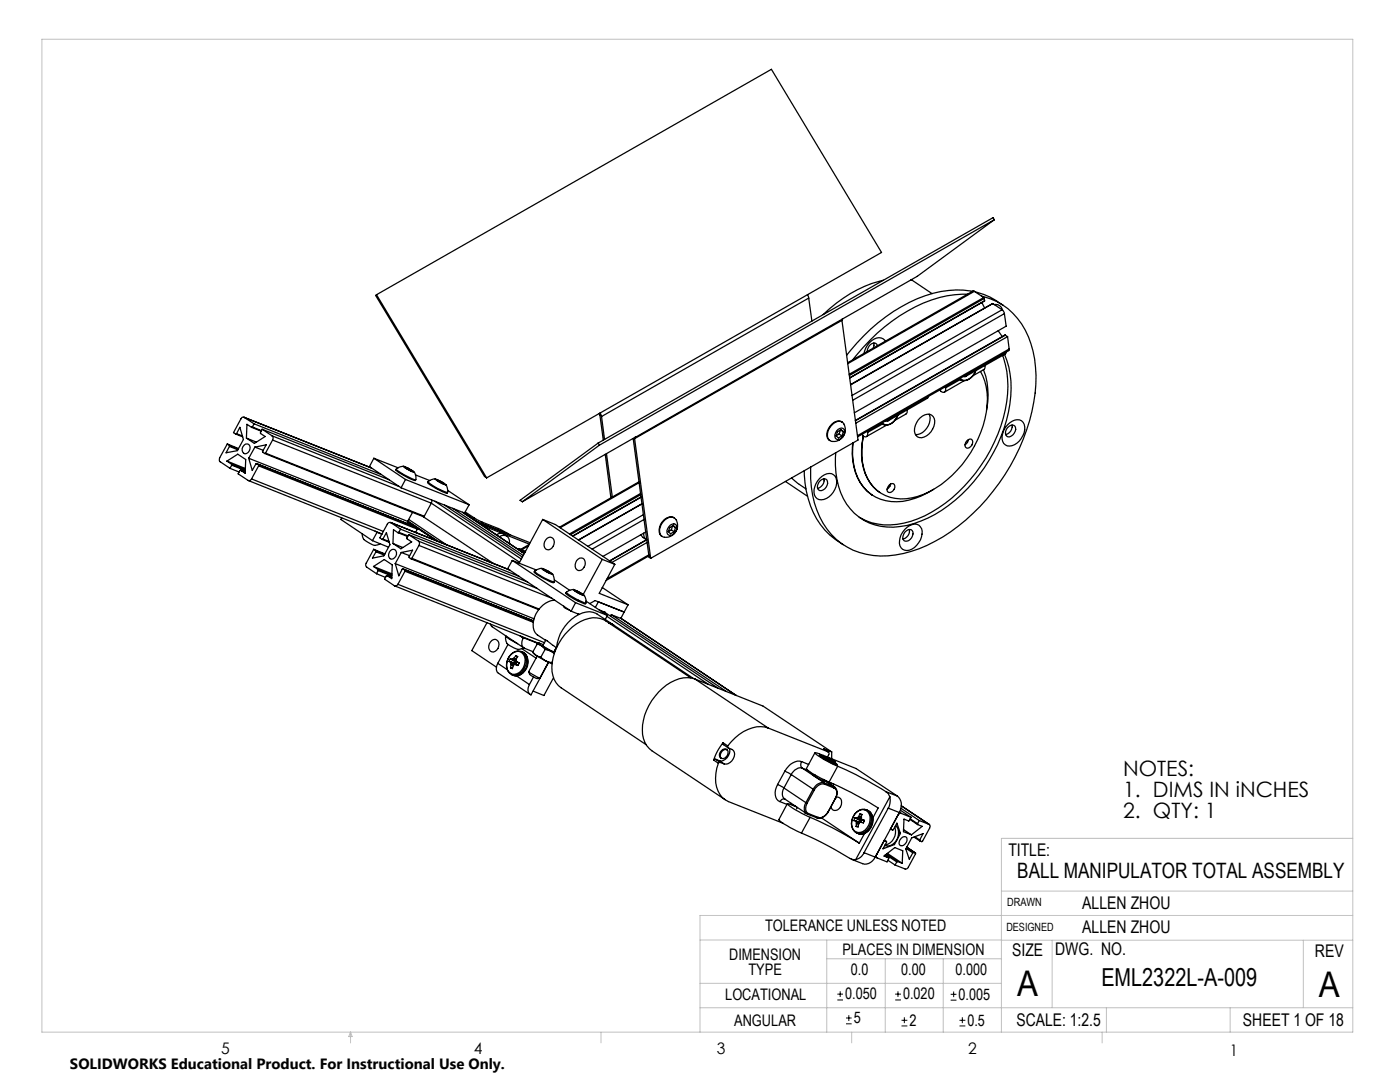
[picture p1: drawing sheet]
<svg xmlns="http://www.w3.org/2000/svg" width="279mm" height="216mm" viewBox="0 0 279 216" stroke-linecap="round" stroke-linejoin="round" font-family="sans-serif">
<g fill="none" stroke="#000" stroke-width=".2">
<path d="M167.1 199.5h1.1M167.1 198.4h1.1M167.7 197.8v1.1M178.6 199.5h1.2M178.6 198.4h1.2M179.2 197.8v1.1M189.7 199.6h1.2M189.7 198.4h1.2M190.3 197.8v1.2M168.8 204.3h1.2M168.8 203.1h1.2M169.4 202.6v1.1"/>
<path d="M179.9 204.7h1.2M179.9 203.6h1.2M180.5 203v1.2M191.5 204.7h1.2M191.5 203.6h1.2M192.1 203v1.2"/>
</g>
<g fill="none" stroke="#c0c0c0" stroke-width=".2">
<path d="M8.4 7.8h261.6v198.2h-261.6zM199.8 177.8h70.2M270 167.3h-70.2v38.7M139.7 187.6h60.2M139.7 196.2h60.1M165 187.6v18.4M165 191.3h34.8M176.7 191.3v14.7M188.2 191.3v14.7M199.8 187.6h70.2M210 187.6v13.5M260.1 187.6v13.5"/>
<path d="M270 182.7h-130.3v23.3M70 206v2.1M70 206l.3 .8h-.7zM119.9 206v2.1M139.7 201.1h130.3M170 206v2.1M220 206v2.1M220.8 201.1v4.9M245.5 201.1v4.9"/>
</g>
<g fill="none" stroke="#000" stroke-width=".25">
<path d="M75.1 58.8l-.1 .1 21.7 36.2 .4 .3M75.1 58.8l22 36.6M75.1 58.8l78.9-45 21.9 36.6-14.8 8.4M161.1 58.8l.3 .7M161.1 58.8l-41.3 23.6M161.4 59.5l-41.3 23.6M161.4 59.5l.6 4.6M176.3 55.9a25.4 25.4 0 0 0-12 6.9M181.8 55.8l4.2 2.8M193.1 58.7a24.5 24.5 0 0 0-15.1 5.4 41 41 0 0 0-7.8 7.7M194.1 58.1a20.6 20.6 0 0 0-14.2 3.1 37 37 0 0 0-10.9 9.7M194.5 58.1h-.3l-25 14.3"/>
<path d="M194.5 58.1l1.8 1.3M194.5 58.1l-25.3 14.5M194.6 58.2a13.9 13.9 0 0 1 5.6 2.8M195.9 59.1a13.7 13.7 0 0 1 10.3 11 29.6 29.6 0 0 1-2 17.5 40.2 40.2 0 0 1-19.2 21.2 19.1 19.1 0 0 1-13.5 1.4 13.8 13.8 0 0 1-9-9.9 23.5 23.5 0 0 1-.7-7.1M196.3 59.4l.1 .1M196.3 59.4l-26.8 15.3M196.4 59.5l.1 .5M196.4 59.5l-26.9 15.4M198.4 43.9l-78.8 44.9M198.4 43.9l-.2-.5-78.8 45M198.4 43.9l-15.3 11.2-15 8.6M168 63.9l-41.4 23.6"/>
<path d="M168 63.9l3.2 23.9-41.3 23.6M168.1 63.7l-.1 .2M168.1 63.7l-63.9 36.4M174.4 68.4l-.2 1.1M175.1 69a.86 .86 0 0 0-.8-.6 .86 .86 0 0 0-.8 .6l-.4 1.1M176.7 68.1a1.72 1.72 0 0 0-2.7-.1 4.1 4.1 0 0 0-1.6 2.5M185.3 79.1l-.2 .4-7.9 4.5M188.7 77.2v.2M188.7 77.4a.56 .56 0 0 1-.3 .9 .56 .56 0 0 1-.7-.6M191.4 75.6l.3 .2M192.4 76l-3.9 2.2M193 74.7l-.1 .3a.39 .39 0 0 1-.6 .1"/>
<path d="M194.7 74a2.66 2.66 0 0 1-2.4 1.9l-.7-.4M194.7 74a2.57 2.57 0 0 1-2.9 1.8l-.2-.1-2.9 1.7M195.7 74.1a13.3 13.3 0 0 1 .5 10.8 22.3 22.3 0 0 1-11.9 13.7 9.1 9.1 0 0 1-9.3-.7 9.8 9.8 0 0 1-3-8.2l.3-2.7M196 60.4l.5 1.1M196.3 73.8a14.2 14.2 0 0 1 .6 8M196.5 60l-26.9 15.4M196.6 72.9l-.2 .8-2.3 1.3M198.1 60.6l-28.3 16.1M198.1 60.6l1.9 1.2M198.1 60.6l-28.3 16.2M198.4 60.8a1.43 1.43 0 0 1 1.7 1.1M199.2 66l.8 1.2"/>
<path d="M200 61.8l.4 .8M200 61.8l-30 17.1M200.1 70.9a20.8 20.8 0 0 1-.4 14.1 31.9 31.9 0 0 1-15.2 17.9 14.5 14.5 0 0 1-11.7 1l-1.3-.7M200.4 70.7a19.1 19.1 0 0 1 .5 13.2 31.8 31.8 0 0 1-15.7 19.5 14.8 14.8 0 0 1-11.7 1 11.5 11.5 0 0 1-6.7-10.1v-4M200.4 62.6l.4 2.5-30.3 17.3M200.4 62.6l-30.2 17.3M200.6 66.9l-29.9 17M200.6 66.9l.5 .3M200.6 66.9l-29.9 17.1M200.8 70.2l-.2 .4-7.9 4.5M201.1 67.2l-30.3 17.3M201.1 67.2l.3 2.4"/>
<path d="M201.4 69.6l-.1 .4-30.2 17.2M201.4 69.6l-30.3 17.3M45.3 92l2.1-1.4 1.6 1.1-.1 2.7-.9-.6M45.3 92l.9 .6M45.3 92l3.7 1.5M45.4 88.6l-1.5 2.7-.1 .6 2.1 1.6M45.4 88.6l.4 .3M45.4 88.6l2.2 .9M45.8 88.9v.2M45.8 89.1l1.6 .6M45.8 88.9l1.8 .7M45.9 93.5l1.8 .7"/>
<path d="M46.2 92.6v.2M46.2 92.6l2.8 1.1M46.2 92.8l-.3 .7M46.2 92.8l2.8 1.1M47 86.6l1.4 .6M47.2 86.5l-.2 .1M47.2 86.5l.7-1.2 .7 2.4-1.2 2.2-2.3 .4 .7-1.2M47.2 86.5l1.2 .5M48 93.8l1 .4M48 93.8h-.1l-.4 .7 2 1.3a.51 .51 0 0 0 .7-.2M48.7 83.3l25.4 10.1M48.7 88.8a.7 .7 0 0 1 1-.1 .7 .7 0 0 1 .2 .9 .79 .79 0 0 1-.7 .9 .79 .79 0 0 1-.9-.6v-.4z"/>
<path d="M49.2 87.4l2 .8M49.6 95.9l26.6 10.6M49.6 91.4l.7 2.5 .8-1.4 .5 .2M49.6 91.4l31.8 12.6M50.2 85.3l1.9 .7M50.2 85.3l-.9-.6-.1 2.7M50.2 95.6l26.3 10.4M50.4 85.2l-.2 .1M50.4 85.2l1.8 .7M50.7 84.6l-1.9-1.3a.47 .47 0 0 0-.7 .3l-1.5 2.7 .4 .3M50.7 84.6l-.3 .6M50.7 84.6l25.4 10.1"/>
<path d="M50.9 89.2l2.2-.4-.7 1.3 .4 .4M50.9 89.2l-1.3 2.2M50.9 89.2l1.6 .7M51.2 92.5l31.7 12.6M51.6 92.7v.3M51.6 92.7l31.7 12.7M51.6 93l-1.4 2.6M51.6 93l31.7 12.6M52.3 85.7l-.3 .7 .9 .7-2.1 1.4-1.6-1.1M52.3 85.7l2 1.3M52.3 85.7l25.4 10M52.8 90.5l31.7 12.6 .2-.1"/>
<path d="M53 90.4l-.2 .1M53 90.4l31.7 12.6M54.3 87a.62 .62 0 0 1 .1 .8M54.3 87l25.4 10.1M54.4 87.8l31.7 12.6M54.4 87.8l-1.4 2.6M74.6 91.4l-.9 1.7 6.3 4.2M74.6 91.4l6.3 4.3M74.6 91.4l4.8 1.9M79.1 93.6v.3l.9 .6a8.6 8.6 0 0 0 2.9 1.4l.1-.2M80 97.3l12.7 5.1M80.5 93.1l.8 .2 1.4 .9-.8-.3z"/>
<path d="M80.5 93l-.9 .3-.5 .3a7 7 0 0 0 2.9 1.8l1 .3M80.9 95.7l-.9 1.6M80.9 95.7l12.7 5M81.4 93.4l-.6-.2 1.6 .9-.2-.2M81.4 93.4l.8 .5M81.4 93.4l-.1 .2M82.2 93.9l-.1 .1M82.7 94.2l.3 .7v.8M82.9 94.8l2.9 1.1M85.4 96.1l.3 .3a10.9 10.9 0 0 0 3.6 1.8M85.4 96.1l-.1 .2a9.9 9.9 0 0 0 4 2.1v-.2M86.1 99.8v.6"/>
<path d="M86.8 95.6l-.7 .1-.7 .4M86.8 95.6l1.2 .5 1 .6a4.4 4.4 0 0 1-2.2-1.1zM87.7 96l-.6-.3 .2 .3 1.4 .6-.2-.2M87.7 96l.8 .4M87.7 96l-.1 .1M88.5 96.4l-.1 .1M89 96.7l.3 .9v.6M89.4 97.9l4.2 2.8M119.4 88.4l.2 .4M119.4 88.4l-15.6 11.4 .4 .3M119.6 82.5l.8 5.3M119.6 88.8l-15.4 11.3"/>
<path d="M119.8 82.4l.3 .7M119.8 82.4l-22.7 13M120.1 83.1l.5 4.6M120.8 90.7l1.1 8.6M121 90.5l1.2 8.7M126.4 87.5l3.1 23.7 .4 .2M126.6 87.5l3.3 23.9M126.9 87.2l-.3 .3M127.5 96.1l-15.8 9.1M127.6 96.3l-15.8 9M127.8 98.5l-14.1 8M127.9 98.7l-14 8"/>
<path d="M156.7 96.1l4.4 2.9M158 95.4l1.2 1 1.6 1.1M160.5 93.9a16.4 16.4 0 0 0 6.5 13.9l1.3 .9M163.5 95.5a2.21 2.21 0 0 1 2.8-.8 2.51 2.51 0 0 1 0 3.5 2.67 2.67 0 0 1-3.2 1.3 2.32 2.32 0 0 1-.3-2.9zM163.5 96.1a.85 .85 0 0 1 .8-.6 .85 .85 0 0 1 .8 .6 1.4 1.4 0 0 1-1.7 1.7 1.22 1.22 0 0 1 .1-1.7zM164.4 95.5a1.65 1.65 0 0 1-1.2 1.9M166.2 84.6a1.36 1.36 0 0 1 1.6-.5 1.36 1.36 0 0 1 .9 1.4 2.22 2.22 0 0 1-.9 2.1 2.22 2.22 0 0 1-2.3 .2 2.32 2.32 0 0 1 .7-3.2zM166.9 87l.4 .4 .7-.4M167.3 85.7a.8 .8 0 0 1 1.1-.1 .8 .8 0 0 1 0 1.2 1.06 1.06 0 0 1-1.7 .7 1.47 1.47 0 0 1 .6-1.8zM167.5 86.6l-.6 .4M167.5 86.6l.5 .4M168.1 84.2a1.65 1.65 0 0 0-2.4 .8 2.06 2.06 0 0 0-.2 2.8l.1 .1"/>
<path d="M168.3 86.1l-.3 .9M168.3 86.1l-.4-.4-.8 .4-.2 .9M168.3 86.1l-.6-.3-.2 .8M170.2 88.4a10.7 10.7 0 0 0 3.8 10.3l.1 .1M170.3 88.4a10.8 10.8 0 0 0 3.6 10.3 9.6 9.6 0 0 0 8.7 .7l1.2-.4 2.5-1.4M172.3 87a11.7 11.7 0 0 0 1.9 10.1l1.4 1.2M173.1 86v.3M173.1 86.3a.57 .57 0 0 1-.2 .9 .57 .57 0 0 1-.8-.6M175.9 84.5l.2 .1zM176.1 84.6l-3 1.7M176.9 84.8l-4 2.3M177.4 96.8a.69 .69 0 0 1 1.1-.1 1.05 1.05 0 0 1-.2 1.2 1.05 1.05 0 0 1-1.2 .2 1.15 1.15 0 0 1 .3-1.3z"/>
<path d="M177.4 83.6l-.2 .4h-.5M177.7 96.6l-.1 .4-.6 .6M179.2 82.9l-.1 .2a2.25 2.25 0 0 1-2.7 1.5l-.3-.3M179.2 82.9a2.85 2.85 0 0 1-2.6 1.9l-.5-.2M181 81.8v.5l-.2 .3-2.2 1.3M183.7 83.4a1.64 1.64 0 0 1 2.7 .1 3.2 3.2 0 0 1-2.9 3.8 1.65 1.65 0 0 1-.8-2.4l.5-1.1zM185.4 82.7a3.1 3.1 0 0 1-2.7 4M193 87.9a.65 .65 0 0 1 1-.1 1.15 1.15 0 0 1-1.1 1.6 .86 .86 0 0 1 .1-1.5zM193.3 87.7l-.2 .5-.5 .6M201.1 84.8a2.29 2.29 0 0 1 2.8-.8 2.51 2.51 0 0 1-.1 3.5 2.87 2.87 0 0 1-2.8 1.5 1.86 1.86 0 0 1-.9-2.6l.6-1.1zM201.1 85.3a.85 .85 0 0 1 .8-.5 .85 .85 0 0 1 .8 .5 1.65 1.65 0 0 1-1.5 1.9 1.11 1.11 0 0 1-.1-1.9zM202 84.8a1.65 1.65 0 0 1-1.3 1.9"/>
<path d="M68.2 103.3l-.2 .3 6.3 4.3M72.3 106.5a1.73 1.73 0 0 0 1.3 1.8 1.77 1.77 0 0 0 2.2 .2M74.3 107.9l3.2 1.3M74.5 113l2.2-1.3 1.6 1-.1 2.8-.9-.6M74.5 113l1 .7M74.5 113l3.7 1.5M74.6 109.6l-1.5 2.8a.59 .59 0 0 0 .1 .8l1.9 1.3M74.6 109.6l.4 .3M74.6 109.6l2.2 .9M74.9 106l.3 .2M75 109.9v.2M75 109.9l1.8 .7"/>
<path d="M75 110.1l1.7 .7M75.1 114.5l1.8 .7M75.2 106.2l-.9 1.7M75.2 106.2l1 .4M75.5 113.7v.1M75.5 113.8l-.4 .7M75.5 113.8l2.7 1.1M75.5 113.7l2.7 1.1M76.3 107.6l1.3 .6M76.4 107.6l.7-1.3 .7 2.4-1.2 2.2-2.3 .5 .7-1.3M76.4 107.6l1.2 .4M77.3 114.9h-.2l-.3 .7 1.9 1.3a.49 .49 0 0 0 .7-.3"/>
<path d="M77.3 114.9l.9 .3M77.9 109.9a.72 .72 0 0 1 1-.2 .72 .72 0 0 1 .2 .9 .81 .81 0 0 1-.6 .9 .81 .81 0 0 1-1-.6l.2-.8zM77.9 104.2l23.8 9.5M78.4 108.4l2 .9M78.8 116.9l28.7 11.5M78.9 112.5l.7 2.4 .7-1.3 .1-.1M78.9 112.5l27.7 11M79.4 106.3l-.9-.6-.1 2.7M79.4 116.6l29.3 11.6M79.4 106.3l2 .8M79.6 106.2l-.2 .1M79.6 106.2l1.8 .7"/>
<path d="M79.9 105.6l-1.9-1.3a.55 .55 0 0 0-.7 .3l-1.5 2.7 .4 .3h.2M79.9 105.6l-.3 .6M79.9 105.6l23.8 9.4M80.1 110.2l2.2-.4-.7 1.3 .5 .4 .1-.1M80.1 110.2l-1.2 2.3M80.1 110.2l1.6 .7M80.4 113.5l26.1 10.4M80.4 113.5l.4 .3M80.8 113.8v.2M80.8 113.8l25.6 10.2M80.8 114l-1.4 2.6M80.8 114l25.6 10.2"/>
<path d="M81.4 104l6 4M81.4 104l.1 .6M81.4 104.1l5.6 3.7M81.6 106.7l-.4 .8 1 .6-2.2 1.4-1.6-1.1M81.6 106.7l1.9 1.3M81.6 106.7l23.7 9.4M81.6 103.6l7.5 5.1M82.1 111.5l25.4 10.1M82.2 111.4l25.4 10.1M82.3 102.2l-.9 1.8M82.9 105.1h.1M82.9 105.1l.4 .3"/>
<path d="M83.3 105.4v.2M83.3 105.6l-.4 .7M83.5 108l.2 .3-.1 .5M83.5 108l23.7 9.4M83.6 108.8l-1.4 2.6M83.6 108.8l26.5 10.6M84.5 103.1l14 9.3M86.1 100.4l-1.4 2.6M86.1 100.4l17.6 11.8M86.8 100l17.2 11.5M88.7 100.8l15.5 10.4M90.3 101.4l14.1 9.4"/>
<path d="M92.3 102.2l12.3 8.3-12.2-8.3M92.7 102.4l2.7 1.8M92.9 102.2l2.3 1.5 4.5 1.9 2 1.1M93.6 100.7l-.9 1.7M95.4 104.2l10.4 4.1M95.4 104.2h.1M95.9 104.6l.1-.2 1.2 .8M97.2 105.2l8.5 3.4M97.2 105.2l-.1 .2M99 106.7a1.53 1.53 0 0 1 2.2 .3M99.6 107.1a1.27 1.27 0 0 1 1.6-.1 1.27 1.27 0 0 1 .5 1.5M102.2 111.8l4.8 1.9"/>
<path d="M102.2 111.8l12.7 8.5M102.2 111.8l-.9 1.7 12.7 8.5M103.5 109.5l1.2 .7M103.5 109.5l-.1 .1M103.5 109.5l1.4 .5M104.1 110l-.1 .1M104.1 110l.6 .4M104.1 110l.6 .2M104.7 110.2h.1M105.4 108.9l-1.3 .8M105.6 108.7l-1.7 .9M106.7 114a9.9 9.9 0 0 0 3.9 2.1"/>
<path d="M106.7 114l-.1 .1a9.9 9.9 0 0 0 3.9 2.1l.1-.1M108.1 113.4l-1.1 .3-.3 .3M108.1 113.4l1 .4 1.2 .8-1-.4zM108.3 103.6l11.9 8M108.3 103.6l-4.7 8.8M108.3 103.6l2.5 1.1 11.9 7.9M108.6 113.6h-.2l1.6 .8-.6-.4M108.6 113.6l.8 .4M108.6 113.6v.1M109.2 107.4a.91 .91 0 0 1 1.2 0 .91 .91 0 0 1 .2 1.2 1.06 1.06 0 0 1-.7 1 1.06 1.06 0 0 1-1.2-.3 1.58 1.58 0 0 1 .5-1.9zM109.4 114l-.1 .2M110.3 114.6l.3 .9v.6"/>
<path d="M110.6 115.7l3.1 2.1M110.7 119.8a5 5 0 0 0-4.1 6l.6 .8 2.1 1.3 1.8 1.4M113 118.2a9.9 9.9 0 0 0 3.9 2.1M113 118.2l-.1 .2a9.9 9.9 0 0 0 3.9 2.1l.1-.2M114.3 107l13.7-7.8-13.7 7.8M114.4 117.6l-.9 .3-.5 .3M114.4 117.6l2.2 1.2h-.2a4.3 4.3 0 0 1-2-1.2zM114.9 117.9l-.2-.1 .9 .6 .7 .2M114.9 117.9l.8 .4M114.9 117.9l.4 .3 .4 .1M114.9 117.9h-.1M114.9 117.9v.1"/>
<path d="M115.1 111.9a.96 .96 0 0 1 1.3-.5 .96 .96 0 0 1 .4 1.3 1.06 1.06 0 0 1-.7 1 1.06 1.06 0 0 1-1.2-.3 1.68 1.68 0 0 1 .2-1.5zM115.7 118.3l.6 .3M115.7 118.3l.3 .3h.3M115.7 118.3l-.1 .1M116.3 118.6l-.1 .1M116.6 118.8l.3 .7v.8M116.9 119.9l4.3 2.9M120.2 111.6l-3.8 7M120.2 111.6l2.5 1M120.2 117.2l5.1 3.5M122.7 112.6l-3.1 5.8 5.7 2.3M128 106.7a1.59 1.59 0 0 0 1 1"/>
<path d="M128.1 100.5l-12.7 7.2M128.1 100.5l-12.6 7.3M128.4 102.7l-11.1 6.3M128.4 106.4a1.3 1.3 0 0 0 .6 1.3M128.6 103.6l-10.4 6M128.9 106.2l-8.6 4.8M129.1 107.7l-7.4 4.2M129.2 108.2l-7.1 4M129.5 110.9l-8.5 4.9M129.5 110.7l-8.3 4.8M132.7 103.8a1.39 1.39 0 0 1 2.3 .1 2.29 2.29 0 0 1-.5 2.6 2.29 2.29 0 0 1-2.5 .4 2.32 2.32 0 0 1 .7-3.1zM133.4 106.1l.4 .4 .7-.4"/>
<path d="M133.8 104.8a.81 .81 0 0 1 1.1-.1 .81 .81 0 0 1 0 1.2 1.08 1.08 0 0 1-1.7 .7 1.47 1.47 0 0 1 .6-1.8zM134 105.7l-.6 .4M134 105.7l.5 .4M134.2 104.9l-.2 .8M134.3 104.9l.5 .4M134.6 103.4a1.95 1.95 0 0 0-2.7 1.2 1.81 1.81 0 0 0 .2 2.4M134.8 105.3l-.3 .8M134.8 105.3l-.4-.5-.7 .5-.3 .8M180.6 105.6a2.35 2.35 0 0 1 2.8-.8 2.32 2.32 0 0 1 .3 2.9 3.2 3.2 0 0 1-3.1 2.1 1.78 1.78 0 0 1-1-2.5l.2-.6zM180.6 106.2a.88 .88 0 0 1 .8-.6 .88 .88 0 0 1 .8 .6 1.47 1.47 0 0 1-1.8 1.7 1.22 1.22 0 0 1 .2-1.7zM181.5 105.7a1.72 1.72 0 0 1-1.3 1.9M97.2 124.2l-3 5.6 4.9 3.3"/>
<path d="M97.9 124.5l.3 .6 6.4 4.2M98.1 127.8a.91 .91 0 0 1 1.2 0 .91 .91 0 0 1 .2 1.2 1.06 1.06 0 0 1-.7 1 1.06 1.06 0 0 1-1.1-.3 1.53 1.53 0 0 1 .4-1.9zM99.3 132.4a1.44 1.44 0 0 0 .2 1.9l6.3 4.3M99.3 132.4l1.9 1.2M100.9 126.9v.4a1.74 1.74 0 0 0 1.3 1.8 1.84 1.84 0 0 0 2.3 .2M100.9 126.9l1 .8 1.4 .7M100.9 126.9h.1M101.4 131.5a2.27 2.27 0 0 0 .8 3.2M101.4 128.6l-2.1 3.8M101.6 132l.3 .2M101.6 132l1.1 .3M101.8 131.4l.3 .2"/>
<path d="M101.8 131.4l-.2 .6M101.8 131.4l1 .6M101.9 133.2h.4M101.9 132.2h.1M101.9 132.2l.1 .1M101.9 132.2l1 .2M102 130.6a1.61 1.61 0 0 1 2.1-.4 1.61 1.61 0 0 1 .7 2 2.22 2.22 0 0 1-2.9 2.2 2.35 2.35 0 0 1-.3-3.4zM102 132.4v.2M102 132.6l-.1 .6M102 132.3v.1M102 132.6h.1M102 132.3l1 .3"/>
<path d="M102 132.4l.8 .2M102 132.6l.4 .2-.4-.2M102.1 131.6h.1M102.1 131.6l.9 .5M102.2 131.6l.8 .5M102.3 131.6h-.1M102.3 131.6h.1M102.3 131.6l.7 .3M102.4 131.6l.5 .2M102.4 132.8l-.1 .6-.4-.2M102.4 132.8h.1M102.6 131.4l-.2 .2"/>
<path d="M102.6 131.3v.1M102.6 131.4l.4 .2M102.6 131.3l.4 .2M102.7 132.3l.2 .1M102.8 132l-.1 .3M102.8 132l.2 .1M102.9 132.6h-.3l-.2 .2M102.9 132.4h.1M102.9 132.6l.5 .1M102.9 132.4l.1 .2M102.9 130.8l.4 .2-.3 .6M102.9 130.8l-.3 .5"/>
<path d="M102.9 131.8l.2 .2M102.9 131.8h.1M102.9 130.8l.4 .3M103 131.6l-.1 .2M103 132.1h.1M103 132.1h.2M103 132.6h.1M103.1 132l.5 .3M103.1 134.9l2.6 1.7M103.6 132.3l-.1 .2a.3 .3 0 0 1-.2 .3 .3 .3 0 0 1-.3-.2h-.1M103.8 126.9l.6 .4M104 130a2.21 2.21 0 0 1 1.1 3.2 2.1 2.1 0 0 1-2.9 1.5 2.13 2.13 0 0 0 2.6-1.6 2.1 2.1 0 0 0-1-3.2 2.28 2.28 0 0 0-2.4 1.6"/>
<path d="M104.1 127l.4 .2M104.1 129.4l2.9 1.9M104.2 130.1a2.39 2.39 0 0 1 .5 3.8 1.91 1.91 0 0 1-2.2 .9M104.4 127.3a1.38 1.38 0 0 0 .3 2.1l1.7 .6M104.5 127.2l-.1 .1M104.5 127.2l2.9 1.2M105.5 134.1a2.14 2.14 0 0 0 1.7 1.3l.5-.1M106.3 130.1l.7 .7M106.3 130.1h.1M106.4 130.2l.6 .6M106.5 135.1l-.8 1.5M107 130.8l.9 .4"/>
<path d="M107 130.8l1.9 1.1M107.2 128.5l.9 .4M107.2 130.9l-1.7 3.1 1.6 1 .7 .3 1.6-3.1M107.2 128.5l-.9 1.6M107.6 128.3a.46 .46 0 0 0 .5 .6M107.6 128.3l.8 .4M107.6 128.3l-.4 .2M107.9 131.2l1 .7M108.1 128.9l1.9 1M108.1 128.9l.7 .7M108.8 129.6l1.2 .3M108.8 129.6l-.9 1.6"/>
<path d="M108.9 127.7l-.6 1.1 .4 .3 1.9 .9 .4-.8M108.9 131.9l1.3 .5M108.9 131.9l1.2 .4 .1-.3M109.5 132.2l-3.5 6.4a1.3 1.3 0 0 1-.3-2M110 129.9l.7 .4M110 129.9l.6 .5M110.5 135.3l-2 3.5-2.1-.9M110.7 129.9h.1M110.7 129.8h.1M110.7 129.7l.1 .1M110.8 129.8l-.1 .1M111.1 129.3l-.2 .1"/>
<path d="M111.1 129.3a8.2 8.2 0 0 1 5.8-7.2 3 3 0 0 1 2.3 .5l19.2 12.8M112.5 121a1.39 1.39 0 0 0 1.2 .7M112.6 121l-.1 .1M114 122l1.6 .6M114.9 120.3l6.3 2.5M114.9 120.3l-.9 1.7M115.3 122.5l.2 .1M117.7 120.4l1.1-.6 5.8 2.3M118.8 121.2l.6-1.1 5.2 2M119.5 121.7l1 .4M120.5 122.1l22.8 15.2M120.5 122.1h.1"/>
<path d="M121.1 123l20.3 13.6M121.2 122.8l-.4 .8M121.8 122.9l.2-.2 1.9 .7M122.1 122.7l22.9 15.3M122.4 124.7l-.9-.4 1.1 .5M123.9 123.4l23.1 15.4M124.6 122.1l-.7 1.3M125.3 120.7l-.7 1.4M137.9 135.3l-17-11.4a5.2 5.2 0 0 0-5.9 .6 11.2 11.2 0 0 0-4.8 9.5 4.4 4.4 0 0 0 1.8 3.2l16.9 11.4M138.7 135.5a6.6 6.6 0 0 0-6.5 1.9 10.8 10.8 0 0 0-3.8 10 4.3 4.3 0 0 0 1.7 2.4l14.6 9.8M138.7 135.5l14.6 9.8M138.7 135.5l13.6 5.4 13.7 9.1"/>
<path d="M142.4 151.7l1 .6M142.8 151.5l-.4 .2M142.8 151.5l1 .7M142.8 151.5l.8 .3M143.4 152.3a6.5 6.5 0 0 0 .7 6.8l1.3 .8 10.8 4.4M143.6 151.8l.9 .6M143.8 152.2l-.4 .1M143.8 152.2l.7 .2M144.1 149.9a.72 .72 0 0 1 1.1-.2 1.17 1.17 0 0 1-1.2 1.6 .86 .86 0 0 1 .1-1.4zM144.3 148.2a11.2 11.2 0 0 0-1.9 3.5M144.3 148.2v.3l1 .7M144.3 148.2l.9 .6"/>
<path d="M145.1 149.6a1.03 1.03 0 0 0-1.3 .4 1.03 1.03 0 0 0 .2 1.3M145.2 148.8l.1 .4a1.45 1.45 0 0 1 1.3 1 1.45 1.45 0 0 1-.5 1.6 1.49 1.49 0 0 1-1.6 .6M145.6 149.3a1.97 1.97 0 0 1-2 2.5M153.3 145.3a6.7 6.7 0 0 0-6.6 1.9l-1.5 1.6M153.3 145.3l12 4.7 .2 .4-.4 .7M155.2 156.5a2.35 2.35 0 0 0 .4 3.4M155.2 156.5l1.3 .7M155.6 159.9l1.5 .6M156.5 157.2a1.62 1.62 0 0 0 .1 2.2M156.5 157.2l4.3 3M156.6 159.4l4.4 2.9M156.6 153.9l1.3 .7"/>
<path d="M156.6 159.4l-.6 .1-.4 .4M156.6 153.9l-1.4 2.6M157.9 154.6l4.4 2.9M157.9 154.6l-1.4 2.6M160 152a3.1 3.1 0 0 0-3.4 1.9M160 152a.97 .97 0 0 0 .1 1.3M160 152l1.4 .5M160.1 153.3a2.11 2.11 0 0 0-2.2 1.3M160.1 153.3l4.4 2.9M160.1 153.3l1.2 .4M162.3 157.5l.2 .1M162.3 157.5l-1.5 2.7"/>
<path d="M162.5 157.6l-1.4 2.7M162.6 154.7l-.4-.1 1.3 .9 1.1 .4-.3-.3M162.6 150.2l-1.7 3.2a12 12 0 0 0 4.6 2.7M162.6 154.6l-.1 .2M164 150.8l-.1 .2M164 150.8l-.5-.1a11.5 11.5 0 0 0 3.6 1.9l-.3-.3M164.2 155.8l.1-.3 2.3 1.6M164.3 150.8l1.2 .5 1.2 .8-1.1-.4zM164.3 150.7l-.3 .1a5 5 0 0 0 2.4 1.5h.4M164.3 150.7l-1.6-.5v.2a17.7 17.7 0 0 0 4.5 2.5M164.3 155.6l2.1 1.4M164.4 149.4l.9 .7"/>
<path d="M164.4 149.4l1.6 .6M164.4 149.4h.1M164.5 156.2a2.11 2.11 0 0 0-2.2 1.3M164.5 156.2v.3M164.5 156.2l1.9 .8M164.5 156.5a1.95 1.95 0 0 0-2 1.1M164.5 156.5l1.9 .7M164.9 151h-.3l.7 .5 .9 .3M164.9 151l.8 .4M164.9 151l-.1 .1M164.9 151l.4 .4h.4M164.9 151l-.1 .2"/>
<path d="M165 151l5.9 2.4 8.2 5.5M165.5 156.1l4.3 2 5.5 3.1-1.1 2M165.7 151.4l.5 .4M165.7 151.4l.2 .3 .3 .1M165.7 151.4l-.1 .2M165.8 156.2l-.1 .3M166 150v1.4M166.4 157v.2M166.4 157l.3 .1M166.4 156.5l-.2 .3M166.4 157.2a1.38 1.38 0 0 1 .3 2.1M166.7 157.2a1.74 1.74 0 0 1 .1 2.1"/>
<path d="M166.7 152l.1 .3M166.8 159.3h.1M166.8 152.3l-.1 .2M166.8 159.3l-1.5 2.7M166.9 159.1a1.01 1.01 0 0 1 1 .4 1.01 1.01 0 0 1 0 1 1.14 1.14 0 0 1-.7 1.1 1.14 1.14 0 0 1-1.3-.3l-.1-.3M167.2 152.9a77.1 77.1 0 0 1 9.6 5.1M167.2 152.9l-1.7 3.2M176.8 158l.5 .4 .3 .6M176.8 158l2.3 .9M177.6 159a3.5 3.5 0 0 1-.3 2.3M177.6 159l-6.8 12.5M179.1 158.9a2.54 2.54 0 0 1 .4 3.2"/>
<path d="M157.1 160.4l-1.7 3.1a13.1 13.1 0 0 0 4.5 2.7M157.9 160.3l-.2 .2M158.6 160.8h-.1M158.9 161l-1.7-.6a7.9 7.9 0 0 0 2.8 1.9l1.7 .8M159.1 161.1l-.1 .3M159.9 166.2l4.7 2.3 5 2.8 .6 .2h.6M160.7 162.2v.1M160.8 160.2l.3 .1M160.8 160.2a1.48 1.48 0 0 0 .3 2.3M161.1 160.3a1.43 1.43 0 0 0 .3 2M161.1 162.5l2 .7M161.4 162.3l-.3 .2"/>
<path d="M161.4 162.3l1.9 .8M161.7 163.1l4.3 2 5.5 3.1M161.7 163.1l-1.8 3.1M163.3 163.1l-.2 .1M163.9 163.2l7.6 5M165.3 162a1.85 1.85 0 0 1-2 1.1M165.3 162h.1M165.3 162l-.2 .3a1.9 1.9 0 0 1-2 .9M170.6 163.2l.3 .1M170.6 163.2l-.2 .6h.3M170.6 163.2l1 .5M170.7 162.3a1.61 1.61 0 0 1 2-.7 1.61 1.61 0 0 1 .9 1.9 2.35 2.35 0 0 1-2.7 2.5 2.24 2.24 0 0 1-.5-3.3z"/>
<path d="M170.7 163.8h.1M170.7 163.8l1 .3M170.8 163.8l.1 .2M170.8 163.8l.9 .3M170.9 164.9h.4M170.9 164h.1M170.9 164l.6 .1M170.9 164v.3M170.9 164.3v.6M170.9 163.3h.1M170.9 164.3h.1M170.9 163.3l.9 .4"/>
<path d="M170.9 164.3l.4 .1-.4-.1M170.9 164l.6 .2M171 163.3l.8 .4M171.1 163.2l-.1 .1M171.1 163.2l1 .5M171.2 163.2h-.1M171.2 163.2l.9 .5M171.3 162.9h.1M171.3 162.9l-.1 .3M171.3 162.9l.5 .2M171.6 163.7l-.1 .3M171.6 163.7h.2"/>
<path d="M171.6 162.4l.4 .1-.2 .6M171.6 162.4l-.3 .5M171.6 162.4l.3 .3M171.7 164.1h.1M171.8 163.1v.2l.1 .2M171.8 163.1h.1M171.8 164.1h-.3l-.2 .6a.25 .25 0 0 1-.1 .3 .25 .25 0 0 1-.3-.1M171.8 164.1h.1M171.8 163.7h.1M171.9 163.5h.1a.35 .35 0 0 1 .5 .2 .35 .35 0 0 1-.3 .5l-.4-.1M171.9 163.5h.1M171.9 163.5l.6 .3"/>
<path d="M172.1 163.7h.1M172.1 163.7h-.3M172.2 163.6l-.1 .1M172.4 170.1a2.4 2.4 0 0 1-1.6 1.4M172.4 170.1l2.3 .9M172.5 161.5h.2M172.5 166.3l-1 1.9M172.7 161.5a2.67 2.67 0 0 0-2.7 3.4 1.75 1.75 0 0 0 1 1.3M172.7 161.5a2.12 2.12 0 0 1 1 3.1 2.19 2.19 0 0 1-2.9 1.5l-.2-.1M172.9 161.6l.2 .1M173.1 161.7a2.43 2.43 0 0 1 .4 3.9 1.87 1.87 0 0 1-2.3 .7M173.1 161.7a2.42 2.42 0 0 1 .5 3.6 1.96 1.96 0 0 1-2.6 .9"/>
<path d="M174.7 171a2.09 2.09 0 0 1-2.5 1.3l-2.3-.9M174.7 171l.3 .2M176.6 170.7l.7 .5M176.8 170.5l2.2 1.5M176.9 167.9l-.4-.2-1.5 2.8a.46 .46 0 0 0 .1 .7l1.9 .8 .3-.8M176.9 167.9l.1 .1-.8 1.4 2.3-.9M176.9 167.9l-.4-.3 .4 .3M176.9 170.4l2.2 1.5M177.1 170.3l3 2M177.2 171.7l1.4 .9M177.3 161.3l2.2 .8M177.3 161.3l-4.9 8.8"/>
<path d="M177.3 171.2l-.9-.4 2.2-1.7 1.6 .7-.1 2.5M178.3 168.4l.2 .1M178.6 165.1a2.65 2.65 0 0 1-1.9 3.5M178.8 164.7a2.48 2.48 0 0 1 .3 2.6 2.48 2.48 0 0 1-2.2 1.5l-.3-.1M179 172l-.4 .6M179.1 171.9l-.1 .1M179.1 171.9l1 .4M179.4 166.1l.3 .2M179.5 162.1l-4.8 8.9M179.5 162.1l.4 .2M179.7 166.3l-1.2 2.2M179.7 161.7l2.1 1.4"/>
<path d="M179.8 161.3l3.6 2.4M179.8 167.3a.72 .72 0 0 1 1.1-.2 1.21 1.21 0 0 1-1.2 1.6 .84 .84 0 0 1 .1-1.4zM179.9 162.3a.59 .59 0 0 0-.7 .4l-1.5 2.8 .5 .1 .8-1.3 .7 2M179.9 160.8l5.6 3.7M179.9 162.3l1.9 .8M180.3 165.5l1.6 1.1M180.8 169.3l1.4 .9M180.9 169.1l1.5 1M181 169.1l1.7 1.1M181.6 163.5l1.5 1M181.6 163.4l1.5 1M181.8 163.1l-.4 .7-1-.4-.1 2.5 1.6 .7"/>
<path d="M182.4 170.1l-.2 .1M182.4 170.1l.3 .1M182.4 167l1.2 .8M182.6 167l1 .6M182.7 170.2l-1.4 2.8a.58 .58 0 0 1-.7 .4l-2-.8M183.1 164.4v.1M183.1 164.5l.9 .4-2.1 1.7M183.4 163.7l2 .8 .2 .4-1.5 3-.2 .1-.3-.2v-.2M183.4 163.7l-.3 .7M183.6 167.6l.6-1.3-2.2 .9-1.2 2.2 .7 2 .7-1.2"/>
</g>
<g font-size="7.1">
<text x="203" y="198.7">A</text>
<text x="263.2" y="198.9">A</text>
</g>
<text font-size="4.9" x="219.8" y="196.7">EML2322L-A-009</text>
<g font-size="4.2">
<text x="224.2" y="154.8">NOTES:</text>
<text x="224.2" y="158.9">1. DIMS IN iNCHES</text>
<text x="224.2" y="163.1">2. QTY: 1</text>
<text x="203" y="175.1">BALL MANIPULATOR TOTAL ASSEMBLY</text>
</g>
<g font-size="3.5">
<text x="201.2" y="170.7">TITLE:</text>
<text x="216" y="181.4">ALLEN ZHOU</text>
<text x="202" y="190.7">SIZE</text>
<text x="210.6" y="190.6">DWG. NO.</text>
<text x="216" y="186.2">ALLEN ZHOU</text>
<text x="262.4" y="190.9">REV</text>
<text x="202.9" y="204.6">SCALE: 1:2.5</text>
<text x="248.1" y="204.6">SHEET 1 OF 18</text>
</g>
<g font-size="3.2">
<text x="152.7" y="185.7">TOLERANCE UNLESS NOTED</text>
<text x="145.5" y="191.5">DIMENSION</text>
<text x="168.1" y="190.5">PLACES IN DIMENSION</text>
<text x="149.4" y="194.6">TYPE</text>
<text x="169.8" y="194.6">0.0</text>
<text x="179.8" y="194.6">0.00</text>
<text x="190.7" y="194.6">0.000</text>
<text x="144.7" y="199.6">LOCATIONAL</text>
<text x="168.7" y="199.4">0.050</text>
<text x="180.2" y="199.4">0.020</text>
<text x="191.3" y="199.5">0.005</text>
<text x="146.5" y="204.6">ANGULAR</text>
<text x="170.4" y="204.2">5</text>
<text x="181.5" y="204.6">2</text>
<text x="193.1" y="204.6">0.5</text>
<text x="44.2" y="210.4">5</text>
<text x="94.6" y="210.3">4</text>
<text x="143.1" y="210.4">3</text>
<text x="193.2" y="210.3">2</text>
<text x="245.4" y="210.6">1</text>
</g>
<text font-size="3" x="14" y="213.3">SOLIDWORKS Educational Product. For Instructional Use Only.</text>
<g font-size="2.3">
<text x="200.8" y="185.7">DESIGNED</text>
<text x="201" y="180.9">DRAWN</text>
</g>
</svg>
